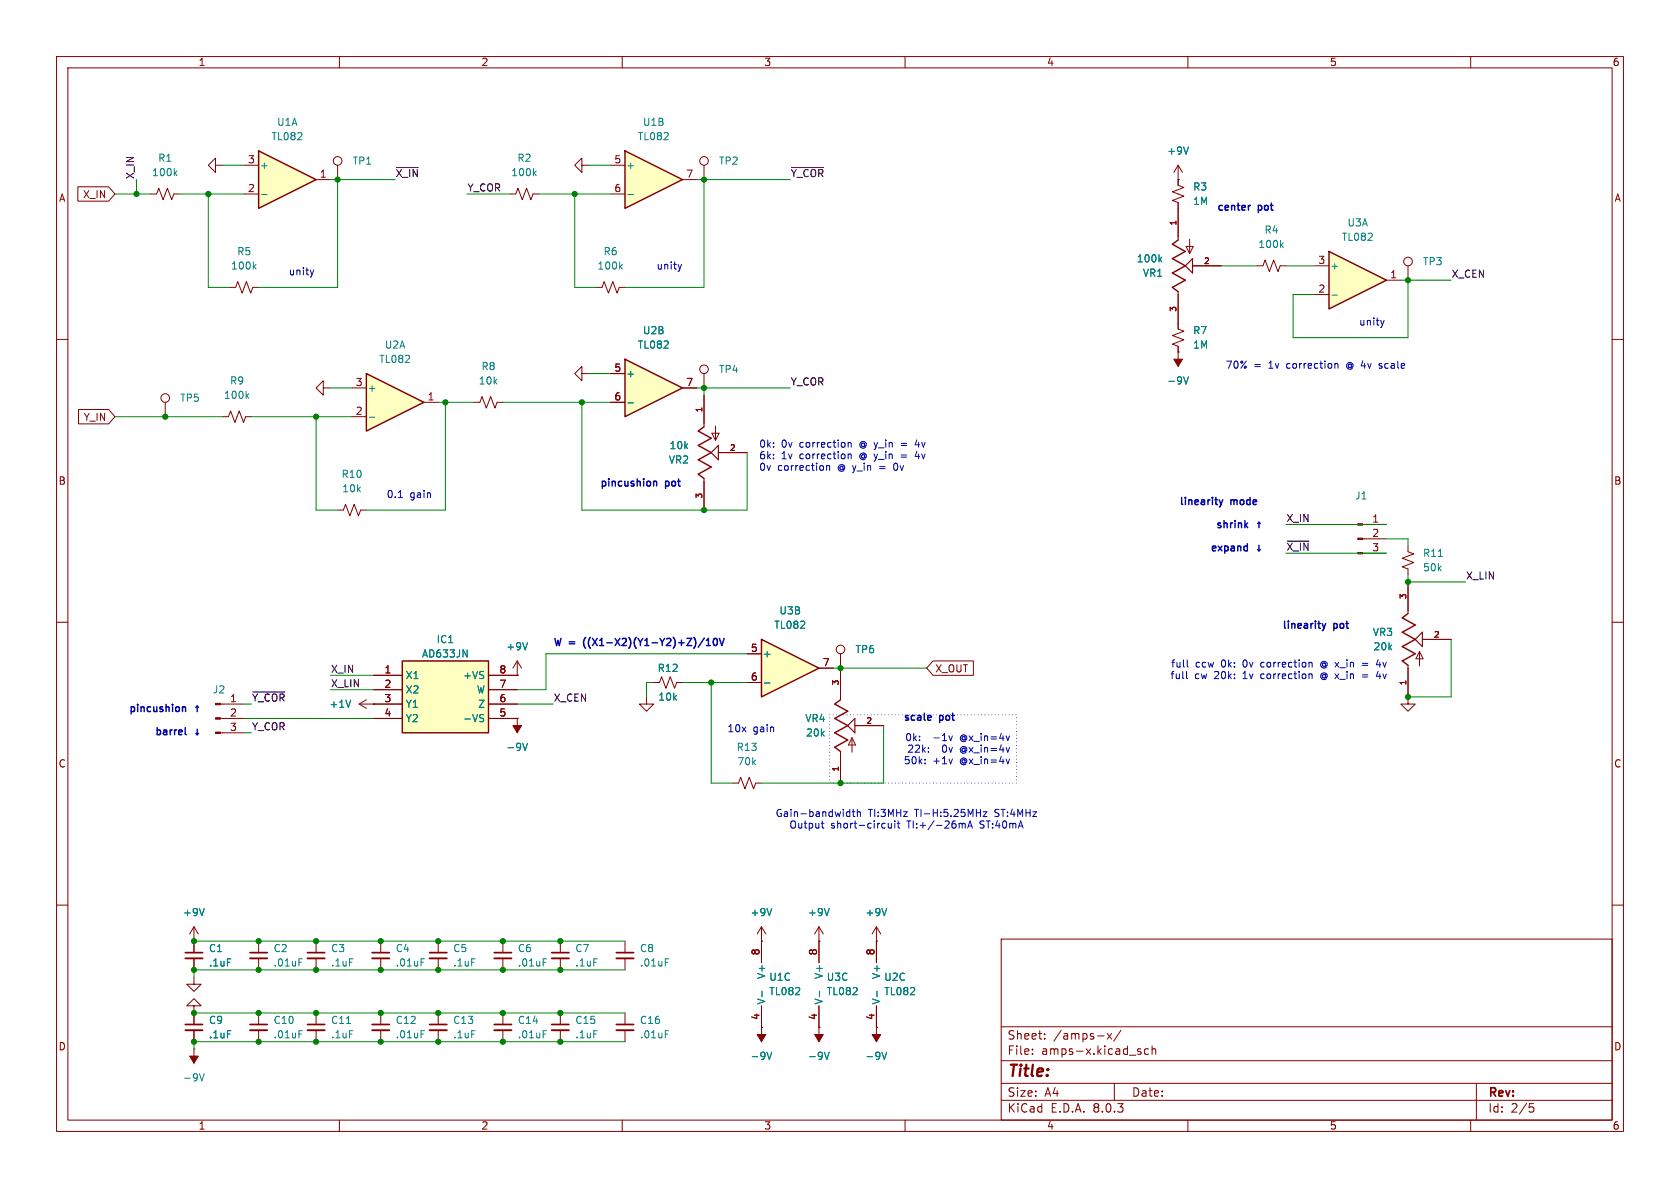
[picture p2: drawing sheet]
<svg xmlns="http://www.w3.org/2000/svg" width="297mm" height="210mm" viewBox="0 0 297 210" stroke-linecap="round" stroke-linejoin="round" font-family="sans-serif">
<g fill="none" stroke="#840000" stroke-width=".18">
<path d="M10 10h277v190h-277zM12 12h273v186h-273zM60 10v2M110 10v2M160 10v2M210 10v2M260 10v2M10 60h2M105.4 50.8h1l.4-1 .8 2 .7-2 .8 2 .4-1h1M285 60h2M10 110h2M91.4 119.4h.1"/>
<path d="M91.4 116.8l-.7 1.3M91.4 116.8v2.6M91.4 116.8l.8 1.3M285 110h2M91.4 127h.1M91.4 127v2.5M10 160h2M285 160h2M88.9 166.4v2M88.9 169.4v2.1M88.9 179.1v2M99.1 166.4v2"/>
<path d="M99.1 169.4v2.1M99.1 179.1v2M134.6 166.4h.1M134.6 163.8v6.4M134.6 177.8v6.4M134.6 163.8l-.7 1.3M134.6 163.8l.8 1.3M144.8 166.4h.1M144.8 163.8v6.4M144.8 177.8v6.4M144.8 163.8l-.8 1.3M144.8 163.8l.7 1.3"/>
<path d="M154.9 166.4h.1M154.9 163.8v6.4M154.9 177.8v6.4M154.9 163.8l-.7 1.3M154.9 163.8l.8 1.3M177 166h108v32h-108zM60 198v2M88.9 182.1v2.1M99.1 182.1v2.1M110 198v2M134.6 181.6h.1M144.8 181.6h.1"/>
<path d="M154.9 181.6h.1M160 198v2M177 194.5h108M177 191.5h108M177 187.5h108M177 181.5h108M182.5 186.3v.1M182.5 185.5v.1M184.7 183.6v.1M184.7 182.8v.1M194 183.1h1.2M195.7 182.7l.8 1"/>
<path d="M196.5 182.7l-.8 1M197 191.5v3M198.2 182.1l-1.3 2M201.3 185.9l.4 .1v.2l-.2 .2h-.3M201.3 185.4l.4 .1M203 185.5l-.4-.1-.3 .3v.4l.2 .2h.5M203.7 185.5l.2-.1 .3 .1 .1 .9M203.7 184.9v1.5M210 198v2M260 198v2M261 191.5v6.5M270.4 195.1h.7"/>
<path d="M270.5 195.7h.4l.3 .3-.2 .5-.5 .1"/>
</g>
<g fill="none" stroke="#008484" stroke-width=".18">
<path d="M109.7 47.1l.3 .5M110 46.7l-.4 .5M93.3 113.6l-.5 1.3M92.4 131.4l.4 1.3 .5-1.3M96 169.5h.6M134.7 175.2v1M136.4 160.6l-.4 1.3M144.9 175.2v1M146.6 160.6l-.4 1.3M155 175.2v1M156.8 160.6l-.5 1.3M96 182.2h.6"/>
<path d="M135.6 186l.4 1.3 .4-1.3M145.7 186l.5 1.3 .4-1.3M155.9 186l.4 1.3 .5-1.3"/>
</g>
<path d="M87.4 169.4h3M97.5 169.4h3.1M87.4 182.1h3M97.5 182.1h3.1" fill="none" stroke="#840000" stroke-width=".33"/>
<path d="M87.4 168.4h3M97.5 168.4h3.1M87.4 181.1h3M97.5 181.1h3.1" fill="none" stroke="#840000" stroke-width=".3"/>
<g fill="#840000" stroke="#840000" stroke-width=".18">
<path d="M154.2 182.9h1.5l-.8 1.3z"/>
<path d="M144 182.9h1.5l-.7 1.3z"/>
<path d="M133.9 182.9h1.5l-.8 1.3z"/>
<path d="M90.7 128.3h1.5l-.8 1.2z"/>
</g>
<path d="M71.1 116.8h15.3v12.7h-15.3z" fill="#ffffc2"/>
<path d="M71.1 116.8h15.3v12.7h-15.3z" fill="none" stroke="#840000" stroke-width=".25"/>
<g fill="none" stroke="#840000" stroke-width=".18">
<path d="M66 119.4h5.1M86.4 119.4h5M66 121.9h5.1M66 124.5h5.1M66 127h5.1M86.4 121.9h5M86.4 124.5h5M86.4 127h5M114.3 123.2v1.3h1.3l-1.3 1.2-1.3-1.2h1.3M110.5 166.4v2M110.5 169.4v2.1M110.5 179.1v2"/>
<path d="M110.5 182.1v2.1"/>
</g>
<path d="M81.9 114.9l.7 1.2v-1.2M85 126.9l.4 .1 .1 .3-.2 .3h-.3M85 126.3l.5 .1M117.6 169.5h.6M117.6 182.2h.6" fill="none" stroke="#008484" stroke-width=".18"/>
<path d="M109 169.4h3M109 182.1h3" fill="none" stroke="#840000" stroke-width=".33"/>
<path d="M109 168.4h3M109 181.1h3" fill="none" stroke="#840000" stroke-width=".3"/>
<path d="M45.7 26.7l10.2 5.1-10.2 5z" fill="#ffffc2"/>
<path d="M45.7 26.7l10.2 5.1-10.2 5z" fill="none" stroke="#840000" stroke-width=".25"/>
<path d="M38.1 29.2v-1.3l-1.3 1.3 1.3 1.3v-1.3h1.3M43.2 34.3h2.5M43.2 29.2h2.5M55.9 31.8h2.5M102.9 66v-1.2l-1.3 1.2 1.3 1.3v-1.3h1.2M115.6 120.7h1l.4-1.1 .7 2.1 .8-2.1 .8 2.1 .3-1h1" fill="none" stroke="#840000" stroke-width=".18"/>
<path d="M46.2 34.4h1" fill="none" stroke="#008484" stroke-width=".18"/>
<path d="M64.8 66l10.1 5.1-10.1 5.1z" fill="#ffffc2"/>
<path d="M64.8 66l10.1 5.1-10.1 5.1z" fill="none" stroke="#840000" stroke-width=".25"/>
<g fill="none" stroke="#840000" stroke-width=".18">
<path d="M26.7 34.3h1l.4-1 .7 2 .8-2 .8 2 .3-1h1M59.7 29.2v2.6M124.5 29.2v2.6M40.6 50.8h1.1l.3-1 .8 2 .8-2 .7 2 .4-1h1M222.2 47h1.1l.3-1 .8 2 .8-2 .7 2 .4-1h1M29.2 71.1v2.6M39.4 73.7h1l.4-1.1 .7 2.1 .8-2.1 .8 2.1 .3-1h1M57.1 68.6v-1.3l-1.2 1.3 1.2 1.3v-1.3h1.3M62.2 73.7h2.6M62.2 68.6h2.6M74.9 71.1h2.6M83.8 71.1h1l.4-1 .8 2 .7-2 .8 2 .4-1h1"/>
<path d="M124.5 66v2.6M39 124.5h4.2M39 129.5h4.2M39 127h4.2M63.5 124.5l1.3 .7M63.5 124.5h2.5M64.8 123.7l-1.3 .8M66 124.5h.1M34.3 177.8h1.3l-1.3-1.3-1.3 1.3h1.3v3.3M34.3 172.7v1.3h1.3l-1.3 1.3-1.3-1.3h1.3M34.3 166.4v2M34.3 169.4v2.1"/>
<path d="M45.7 166.4v2M45.7 169.4v2.1M45.7 179.1v2M55.9 166.4v2M55.9 169.4v2.1M67.3 179.1v2M77.5 179.1v2M34.3 185.4h.1M34.3 182.1v2.1M34.3 185.4v2.6M45.7 182.1v2.1M67.3 182.1v2.1"/>
<path d="M77.5 182.1v2.1"/>
<circle cx="59.7" cy="28.4" r=".76"/>
<circle cx="124.5" cy="28.4" r=".76"/>
<circle cx="29.2" cy="70.4" r=".76"/>
<circle cx="124.5" cy="65.3" r=".76"/>
</g>
<g fill="none" stroke="#008484" stroke-width=".18">
<path d="M30.9 30.6l.4 .5M31.3 30.2l-.5 .5M44.9 47.1l.4 .5M45.3 46.7l-.5 .5M226.5 43.3l.4 .5M226.9 42.9l-.5 .5M43.6 69.9l.4 .5M44 69.6l-.5 .5M65.3 73.8h1M62 123.8l-.4 1.2M52.8 169.5h.7M35.3 189.8l.4 1.3 .4-1.3"/>
<path d="M52.8 182.2h.7M74.4 182.2h.6"/>
</g>
<path d="M32.8 169.4h3M44.2 169.4h3M54.4 169.4h3M32.8 182.1h3M44.2 182.1h3M65.8 182.1h3M75.9 182.1h3.1" fill="none" stroke="#840000" stroke-width=".33"/>
<path d="M32.8 168.4h3M44.2 168.4h3M54.4 168.4h3M32.8 181.1h3M44.2 181.1h3M65.8 181.1h3M75.9 181.1h3.1" fill="none" stroke="#840000" stroke-width=".3"/>
<g fill="#840000" stroke="#840000" stroke-width=".18">
<path d="M33.5 186.7h1.6l-.8 1.3z"/>
<path d="M38.1 129.4h.9v.3h-.9z"/>
<path d="M38.1 126.9h.9v.2h-.9z"/>
<path d="M38.1 124.3h.9v.3h-.9z"/>
</g>
<path d="M234.9 44.5l10.2 5-10.2 5.1z" fill="#ffffc2"/>
<path d="M234.9 44.5l10.2 5-10.2 5.1zM124.5 75.4l-1.1 .8 2.3 1.3-2.3 1.2 2.3 1.3-2.3 1.3 2.3 1.3-2.3 1.2 1.1 .8M248.9 108.5l-1 .7 2.3 1.3-2.3 1.3 2.3 1.2-2.3 1.3 2.3 1.3-2.3 1.2 1 .8" fill="none" stroke="#840000" stroke-width=".25"/>
<g fill="none" stroke="#840000" stroke-width=".18">
<path d="M232.4 52.1h2.5M232.4 47h2.5M245.1 49.5h2.5M248.9 47v2.5M124.5 69.9v5.5M125.9 76.6h1.2l-.6 1.3zM126.5 75.3v2.6M59.7 90.2h1l.4-1 .7 2 .8-2 .8 2 .4-1h1M124.5 84.6v5.6M127 80h5.1M240.9 97.8h4.2M240.9 95.3h4.2"/>
<path d="M240.9 92.7h4.2M148.6 115.6v2.5M248.9 117.6v6.9h1.3l-1.3 1.2-1.3-1.2h1.3M248.9 102.9v5.6M251 115.2v2.5M251 115.2l.6 1.3h-1.3zM251.5 113h5M55.9 179.1v2M67.3 166.4v2M67.3 169.4v2.1M77.5 166.4v2M77.5 169.4v2.1"/>
<path d="M55.9 182.1v2.1"/>
<circle cx="248.9" cy="46.2" r=".76"/>
<circle cx="148.6" cy="114.8" r=".76"/>
</g>
<path d="M235.5 52.2h.9M74.4 169.5h.6M61.3 180.9h.7" fill="none" stroke="#008484" stroke-width=".18"/>
<path d="M65.8 169.4h3M75.9 169.4h3.1M54.4 182.1h3" fill="none" stroke="#840000" stroke-width=".33"/>
<path d="M65.8 168.4h3M75.9 168.4h3.1M54.4 181.1h3" fill="none" stroke="#840000" stroke-width=".3"/>
<path d="M125.7 80l1.3-1.3v2.6zM250.2 113l1.3-1.2v2.5z" fill="none" stroke="#840000" stroke-width=".2"/>
<g fill="#840000" stroke="#840000" stroke-width=".18">
<path d="M240 97.7h.9v.2h-.9z"/>
<path d="M240 95.1h.9v.3h-.9z"/>
<path d="M240 92.6h.9v.2h-.9z"/>
</g>
<path d="M134.6 113l10.2 5.1-10.2 5.1z" fill="#ffffc2"/>
<path d="M134.6 113l10.2 5.1-10.2 5.1z" fill="none" stroke="#840000" stroke-width=".25"/>
<path d="M132.1 115.6h2.5M144.8 118.1h2.5M132.1 120.7h2.5" fill="none" stroke="#840000" stroke-width=".18"/>
<path d="M135.1 120.7h1" fill="none" stroke="#008484" stroke-width=".18"/>
<path d="M110.5 63.5l10.1 5.1-10.1 5.1z" fill="#ffffc2"/>
<path d="M110.5 63.5l10.1 5.1-10.1 5.1z" fill="none" stroke="#840000" stroke-width=".25"/>
<path d="M90.2 34.3h1l.4-1 .7 2 .8-2 .8 2 .3-1h1M102.9 29.2v-1.3l-1.3 1.3 1.3 1.3v-1.3h1.2M107.9 66h2.6M107.9 71.1h2.6M120.6 68.6h2.6" fill="none" stroke="#840000" stroke-width=".18"/>
<path d="M94.4 30.6l.4 .5M94.8 30.2l-.5 .5M111 71.2h1" fill="none" stroke="#008484" stroke-width=".18"/>
<path d="M110.5 26.7l10.1 5.1-10.1 5z" fill="#ffffc2"/>
<path d="M110.5 26.7l10.1 5.1-10.1 5zM208.3 42.4l-1 .8 2.2 1.3-2.2 1.2 2.2 1.3-2.2 1.3 2.2 1.2-2.2 1.3 1 .8M148.6 123.7l-1 .8 2.3 1.2-2.3 1.3 2.3 1.3-2.3 1.2 2.3 1.3-2.3 1.3 1 .7" fill="none" stroke="#840000" stroke-width=".25"/>
<g fill="none" stroke="#840000" stroke-width=".18">
<path d="M13.8 33h5.4l1.1 1.3-1.1 1.3h-5.4zM107.9 29.2h2.6M107.9 34.3h2.6M120.6 31.8h2.6M208.3 31.8h.1M208.3 29.2v3.6l1 .3-2 .8 2 .8-2 .7 1 .4v6.6M208.3 29.2l-.8 1.3M208.3 29.2l.7 1.3M208.3 51.6v6.6l1 .3-2 .8 2 .8-2 .7 1 .4v3.6M209.7 43.6h1.2l-.6 1.2zM210.3 42.3v2.5M210.8 47h5.1"/>
<path d="M13.9 72.4h5.3l1.1 1.3-1.1 1.2h-5.3zM107.9 66h2.6M107.9 71.1h2.6M120.6 68.6h2.6M124.5 69.9v5M208.3 62.2h.1M124.5 85.1v5.1M127 80h5.1M248.9 96.5v1l1 .4-2 .8 2 .7-2 .8 1 .4v1M66 119.4h5.1M86.4 119.4h5M91.4 119.4h.1"/>
<path d="M132.1 115.6h2.5M144.8 118.1h2.5M148.6 115.6v8.1M164.9 116.8h7.2v2.6h-7.2l-1.1-1.3zM248.9 102.9v5.1M248.9 118.1v5.1M251.5 113h5M66 124.5h.1M66 121.9h5.1M66 124.5h5.1M66 127h5.1M86.4 121.9h5"/>
<path d="M86.4 124.5h5M86.4 127h5M91.4 127h.1M115.6 120.7h1M119.6 120.7h1M129.5 138.4h1.1l.3-1 .8 2 .8-2 .7 2 .4-1h1M132.1 120.7h2.5M148.6 132.8v5.6M150.6 130.4v2.6M150.6 130.4l.7 1.3h-1.3zM151.1 128.3h5.1M34.3 166.4h.1"/>
<path d="M34.3 163.8l-.8 1.3M34.3 163.8v4.6M34.3 169.4v2.1M34.3 179.1v2M34.3 163.8l.8 1.3M134.6 166.4h.1M134.6 166.4v3.8M134.6 177.8v3.8M144.8 166.4h.1M144.8 166.4v3.8M144.8 177.8v3.8M154.9 166.4h.1"/>
<path d="M154.9 166.4v3.8M154.9 177.8v3.8M34.3 182.1v2.1M134.6 181.6h.1M144.8 181.6h.1M154.9 181.6h.1"/>
</g>
<g fill="none" stroke="#008484" stroke-width=".18">
<path d="M111 34.4h1M210.1 26l-.4 1.2M205 45.8l.4 .5M205.4 45.5l-.5 .4M111 71.2h1M209.2 66.6l.5 1.3 .4-1.3M254.3 98.4h.7M81.9 114.9l.7 1.2v-1.2M93.3 113.6l-.5 1.3M62 123.8l-.4 1.2M85 126.9l.4 .1 .1 .3-.2 .3h-.3M85 126.3l.5 .1"/>
<path d="M92.4 131.4l.4 1.3 .5-1.3M135.1 120.7h1M36.1 160.6l-.4 1.3M134.7 175.2v1M136.4 160.6l-.4 1.3M144.9 175.2v1M146.6 160.6l-.4 1.3M155 175.2v1M156.8 160.6l-.5 1.3M135.6 186l.4 1.3 .4-1.3M145.7 186l.5 1.3 .4-1.3M155.9 186l.4 1.3 .5-1.3"/>
</g>
<path d="M207.5 63.5h1.5l-.7 1.3z" fill="#840000" stroke="#840000" stroke-width=".18"/>
<path d="M209.5 47l1.3-1.3v2.6zM151.1 127v2.5l-1.2-1.2z" fill="none" stroke="#840000" stroke-width=".2"/>
<path d="M70.1 29.6h3.8M139.9 29.6h5.7M227.6 95.7h3.8M44.7 122.3h5.6" fill="none" stroke="#000" stroke-width=".18"/>
<g fill="none" stroke="#0000c2" stroke-width=".18">
<path d="M55.5 47.7l-.3 .9M120.5 46.7l-.3 .9M244.7 56.6l-.3 .9M149.9 78.2v.9M149.9 78.3l.2-.1 .3 .1 .1 .8M159.3 78.4h1M159.3 78.8h1M162.1 77.7l-.3 .9h.8M162.1 79.8l-.3 .9h.8M236 64.4l.2-.1h.3v.8M238.2 64.3a.58 .58 0 0 0 0 .8M243.8 65l.4 .1"/>
<path d="M244.2 64.3l-.4 .1v.2l.4 .1M70.4 88h.8M146.1 82.3v.8M146.1 82.4l.2-.1 .3 .1 .1 .7M149.9 80.3v.8M149.9 80.4l.2-.1h.3l.1 .8M158 82.4l.2 .7M159.3 80.4h1M159.3 80.8h1M209.8 118.7v1.1l.1 .2M209.9 116.7v1l.2 .2M231.6 117.1l.4 .2v.6"/>
<path d="M231.6 119.1l.4 .2v.7M233.8 117a.59 .59 0 0 0-.3 .5 .59 .59 0 0 0 .3 .5M233.8 119a.59 .59 0 0 0-.3 .5 .59 .59 0 0 0 .3 .6M240.8 117.3h1M240.8 117.6h1M240.8 119.3h1M240.8 119.7h1M243.6 116.6l-.3 .9h.8M243.6 118.6l-.3 .9h.8M243.9 117.1v.8M243.9 119.1v.9M163.5 134.9v.1"/>
<path d="M163.5 134.2v.2M164.1 132.9v.1M164.1 132.2v.1M168.4 130.1l-.3 .8M178.5 134.2l-.3 .8M145.2 145.5h.5M145.4 145.1v1.1l.3 .2M149.9 143.5l.3 .1M150.2 143.1v1.2M150.2 144.3h-.3M150.7 143.5h.4M150.8 143.1v1.1l.3 .1"/>
<path d="M151.6 143.6l.1-.1 .3 .1 .1 .7M151.6 143.1v1.2M157 145.5l.1 .8 .3 .1 .2-.1M157.6 145.5v.9M158.2 145.5v.9M158.6 145.5h.5M158.8 145.1v1.1l.3 .2M169.7 145.5l.4 .2M170.1 145.7l.2-.2 .3 .1v.8M170.1 145.7v.7M171.1 146.4l.4-1.3 .4 1.3M171.2 146h.6"/>
<path d="M173.8 143.5h.7l-.7 .8h.7"/>
</g>
<g fill="none" stroke="#0000c2" stroke-width=".25">
<path d="M221.1 36.3l-.3 .1M115.7 85.1l.4 .2v.6M215.6 88.4l.3 .8M215.9 89.2l-.3 .4M216.2 88.4l-.3 .8M220.4 96.5l.1 .1M220.5 96.1v1.3M220.5 97.3l-.1 .1M103.5 112.7a1.46 1.46 0 0 0 0 1.9M104.4 112.7a1.46 1.46 0 0 0 0 1.9M104.7 112.8l.9 1.3M105.6 112.8l-.9 1.3"/>
<path d="M106 114.1h.7M106 113.2l.4-.4v1.3M107.3 113.6h1M108.7 112.8l.9 1.3M109.6 112.8l-.9 1.3M110 113l.5-.2 .2 .4-.8 .9h.8M111.2 112.7a1.46 1.46 0 0 1 0 1.9M112.5 112.7a1.46 1.46 0 0 0 0 1.9M112.8 112.8l.4 .7M113.2 113.5v.6M113.6 112.8l-.4 .7M114 114.1h.7"/>
<path d="M114 113.2l.4-.4v1.3M115.3 113.6h.9M116.7 112.8l.4 .7M117.1 113.5v.6M117.5 112.8l-.4 .7M117.9 113l.5-.2 .2 .4-.8 .9h.8M119 112.7a1.46 1.46 0 0 1 0 1.9M120 113.6h1M120.5 113.1v1M121.4 112.8h.9l-.9 1.3h.9M122.6 112.7a1.46 1.46 0 0 1 0 1.9M124.5 112.8l-1.1 1.6"/>
<path d="M124.9 114.1h.7M124.9 113.2l.3-.4v1.3M126.2 113l.2-.2a.68 .68 0 0 1 .4 .7 .68 .68 0 0 1-.4 .6l-.2-.1-.1-.4zM127.2 112.8l.4 1.3 .4-1.3M233.8 110.2l.3 .9M234.1 111.1l-.2 .3M234.4 110.2l-.3 .9M32.4 124.9l.4 .2v.7M32.7 128.6v1.1l.2 .2M164.5 126.5l.1 .3-.6 .1"/>
</g>
<path d="M146.7 126.4h33v12h-33z" fill="none" stroke="#0000c2" stroke-width=".18" stroke-dasharray="0 .6"/>
<g fill="none" stroke="#008400" stroke-width=".18">
<path d="M20.3 34.3h6.4M24.1 31.8v2.5M31.7 34.3h11.5M36.8 34.3v16.5h3.8M39.4 29.2h3.8M58.4 31.8h11.4M59.7 31.8v19h-14M82.5 34.3h7.7M95.2 34.3h12.7M101.6 34.3v16.5h3.8M104.1 29.2h3.8M123.2 31.8h16.5"/>
<path d="M124.5 31.8v19h-14M215.9 47h6.3M227.3 47h5.1M247.6 49.5h8.9M248.9 49.5v10.2h-20.3v-7.6h3.8M20.3 73.7h19.1M44.4 73.7h17.8M55.9 73.7v16.5h3.8M58.4 68.6h3.8M77.5 71.1h6.3M78.7 71.1v19.1h-13.9M88.9 71.1h19"/>
<path d="M102.9 71.1v19.1h29.2v-10.2M104.1 66h3.8M123.2 68.6h16.5M124.5 68.6v1.3M227.3 97.8h17.8M227.3 92.7h17.8M245.1 95.3h3.8v1.2M58.4 119.4h7.6M132.1 115.6h-35.6v6.3h-5.1M147.3 118.1h16.5M248.9 101.6v1.3h10.2M256.5 113v10.2h-7.6"/>
<path d="M43.2 127h22.8M43.2 124.5h1.2M43.2 129.5h1.2M58.4 121.9h7.6M91.4 124.5h6.4M115.6 120.7h-1.3v2.5M120.6 120.7h11.5M125.7 120.7v17.7h3.8M156.2 128.3v10.1h-21.6M34.3 179.1h76.2M34.3 166.4h76.2M110.5 171.5h-76.2v1.2"/>
<path d="M110.5 184.2h-76.2v1.2"/>
</g>
<g fill="#008400" stroke="#008400" stroke-width=".18">
<circle cx="88.9" cy="184.2" r=".46"/>
<circle cx="88.9" cy="179.1" r=".46"/>
<circle cx="88.9" cy="166.4" r=".46"/>
<circle cx="88.9" cy="171.5" r=".46"/>
<circle cx="99.1" cy="166.4" r=".46"/>
<circle cx="55.9" cy="184.2" r=".46"/>
<circle cx="45.7" cy="184.2" r=".46"/>
<circle cx="45.7" cy="179.1" r=".46"/>
<circle cx="55.9" cy="179.1" r=".46"/>
<circle cx="55.9" cy="166.4" r=".46"/>
<circle cx="67.3" cy="166.4" r=".46"/>
<circle cx="67.3" cy="171.5" r=".46"/>
<circle cx="34.3" cy="179.1" r=".46"/>
<circle cx="34.3" cy="184.2" r=".46"/>
<circle cx="67.3" cy="184.2" r=".46"/>
<circle cx="77.5" cy="184.2" r=".46"/>
<circle cx="77.5" cy="179.1" r=".46"/>
<circle cx="67.3" cy="179.1" r=".46"/>
<circle cx="45.7" cy="171.5" r=".46"/>
<circle cx="55.9" cy="171.5" r=".46"/>
<circle cx="34.3" cy="171.5" r=".46"/>
<circle cx="77.5" cy="171.5" r=".46"/>
<circle cx="77.5" cy="166.4" r=".46"/>
<circle cx="124.5" cy="90.2" r=".46"/>
<circle cx="125.7" cy="120.7" r=".46"/>
<circle cx="124.5" cy="68.6" r=".46"/>
<circle cx="148.6" cy="118.1" r=".46"/>
<circle cx="148.6" cy="138.4" r=".46"/>
<circle cx="45.7" cy="166.4" r=".46"/>
<circle cx="34.3" cy="166.4" r=".46"/>
<circle cx="55.9" cy="73.7" r=".46"/>
<circle cx="102.9" cy="71.1" r=".46"/>
<circle cx="78.7" cy="71.1" r=".46"/>
<circle cx="124.5" cy="31.8" r=".46"/>
<circle cx="101.6" cy="34.3" r=".46"/>
<circle cx="248.9" cy="102.9" r=".46"/>
<circle cx="248.9" cy="49.5" r=".46"/>
<circle cx="248.9" cy="123.2" r=".46"/>
<circle cx="29.2" cy="73.7" r=".46"/>
<circle cx="24.1" cy="34.3" r=".46"/>
<circle cx="59.7" cy="31.8" r=".46"/>
<circle cx="36.8" cy="34.3" r=".46"/>
<circle cx="99.1" cy="184.2" r=".46"/>
<circle cx="99.1" cy="179.1" r=".46"/>
<circle cx="99.1" cy="171.5" r=".46"/>
</g>
<text font-size="2.8" fill="#840000" x="178" y="190.9">Title:</text>
<g font-size="2.1" fill="#840000">
<text x="178" y="184">Sheet:</text>
<text x="186.2" y="184">/amps-x/</text>
<text x="178" y="186.7">File:</text>
<text x="184.1" y="186.7">amps-x.kicad_sch</text>
<text x="178" y="196.9">KiCad</text>
<text x="178" y="194.1">Size:</text>
<text x="184.7" y="194.1">A4</text>
<text x="185.7" y="196.9">E.D.A.</text>
<text x="193.3" y="196.9">8.0.3</text>
<text x="200" y="194.1">Date:</text>
<text x="263" y="194.3">Rev:</text>
<text x="263" y="196.9">Id:</text>
<text x="267.1" y="196.9">2/5</text>
</g>
<g font-size="1.8" fill="#840000">
<text x="35" y="11.9">1</text>
<text x="85" y="11.9">2</text>
<text x="135" y="11.9">3</text>
<text x="185" y="11.9">4</text>
<text x="235" y="11.9">5</text>
<text x="285" y="11.9">6</text>
<text x="43.7" y="29">3</text>
<text x="108.5" y="29">5</text>
<text x="10.3" y="35.9">A</text>
<text x="14.6" y="35.2">X_IN</text>
<text x="43.7" y="34">2</text>
<text x="56.4" y="31.5">1</text>
<text x="108.5" y="34">6</text>
<text x="121.2" y="31.5">7</text>
<text x="285.3" y="35.9">A</text>
<text x="233" y="46.7">3</text>
<text x="233" y="51.8">2</text>
<text x="245.7" y="49.3">1</text>
<text x="108.5" y="65.8">5</text>
<text x="62.8" y="68.3">3</text>
<text x="75.5" y="70.9">1</text>
<text x="108.5" y="70.9">6</text>
<text x="121.2" y="68.3">7</text>
<text x="14.7" y="74.6">Y_IN</text>
<text x="62.8" y="73.4">2</text>
<text x="10.3" y="85.9">B</text>
<text x="285.3" y="85.9">B</text>
<text x="242.5" y="92.5">1</text>
<text x="242.5" y="95">2</text>
<text x="242.5" y="97.5">3</text>
<text x="67.9" y="119.1">1</text>
<text x="88.2" y="119.1">8</text>
<text x="132.6" y="115.3">5</text>
<text x="145.3" y="117.9">7</text>
<text x="165.3" y="119.1">X_OUT</text>
<text x="40.6" y="124.2">1</text>
<text x="67.9" y="121.7">2</text>
<text x="67.9" y="124.2">3</text>
<text x="88.2" y="124.2">6</text>
<text x="88.2" y="121.7">7</text>
<text x="132.6" y="120.4">6</text>
<text x="40.6" y="126.7">2</text>
<text x="40.6" y="129.3">3</text>
<text x="67.9" y="126.7">4</text>
<text x="88.2" y="126.7">5</text>
<text x="10.3" y="135.9">C</text>
<text x="285.3" y="135.9">C</text>
<text x="134.4" y="169" transform="rotate(-90 134.4 169)">8</text>
<text x="144.5" y="169" transform="rotate(-90 144.5 169)">8</text>
<text x="154.7" y="169" transform="rotate(-90 154.7 169)">8</text>
<text x="10.3" y="185.9">D</text>
<text x="134.4" y="180.4" transform="rotate(-90 134.4 180.4)">4</text>
<text x="144.5" y="180.4" transform="rotate(-90 144.5 180.4)">4</text>
<text x="154.7" y="180.4" transform="rotate(-90 154.7 180.4)">4</text>
<text x="285.3" y="185.9">D</text>
<text x="35" y="199.9">1</text>
<text x="85" y="199.9">2</text>
<text x="135" y="199.9">3</text>
<text x="185" y="199.9">4</text>
<text x="235" y="199.9">5</text>
<text x="285" y="199.9">6</text>
</g>
<g font-size="1.8" fill="#008484">
<text x="48.9" y="22.5">U1A</text>
<text x="113.6" y="22.5">U1B</text>
<text x="27.9" y="28.8">R1</text>
<text x="47.9" y="25">TL082</text>
<text x="62.2" y="29.3">TP1</text>
<text x="91.4" y="28.8">R2</text>
<text x="112.7" y="25">TL082</text>
<text x="127" y="29.3">TP2</text>
<text x="206.2" y="27.5">+9V</text>
<text x="26.8" y="31.3">100k</text>
<text x="45.8" y="30.1">+</text>
<text x="90.3" y="31.3">100k</text>
<text x="110.6" y="30.1">+</text>
<text x="210.8" y="33.9">R3</text>
<text x="210.8" y="36.4">1M</text>
<text x="223.4" y="41.5">R4</text>
<text x="238.1" y="40.2">U3A</text>
<text x="40.7" y="47.9">100k</text>
<text x="41.8" y="45.3">R5</text>
<text x="105.5" y="47.9">100k</text>
<text x="106.6" y="45.3">R6</text>
<text x="200.9" y="46.6">100k</text>
<text x="222.4" y="44">100k</text>
<text x="235.1" y="47.9">+</text>
<text x="237.1" y="42.8">TL082</text>
<text x="251.5" y="47.1">TP3</text>
<text x="202" y="49.1">VR1</text>
<text x="113.6" y="59.3">U2B</text>
<text x="210.8" y="59.3">R7</text>
<text x="66.9" y="64.4">TL082</text>
<text x="67.9" y="61.8">U2A</text>
<text x="85" y="65.6">R8</text>
<text x="112.7" y="61.8">TL082</text>
<text x="210.8" y="61.8">1M</text>
<text x="31.8" y="71.2">TP5</text>
<text x="39.5" y="70.7">100k</text>
<text x="40.6" y="68.2">R9</text>
<text x="64.9" y="69.4">+</text>
<text x="84.5" y="68.2">10k</text>
<text x="110.6" y="66.9">+</text>
<text x="127" y="66.1">TP4</text>
<text x="206.2" y="68.2">-9V</text>
<text x="118.1" y="82.1">VR2</text>
<text x="118.3" y="79.6">10k</text>
<text x="60.3" y="84.7">R10</text>
<text x="60.4" y="87.2">10k</text>
<text x="239.5" y="88.5">J1</text>
<text x="251.5" y="101.2">50k</text>
<text x="251.5" y="98.7">R11</text>
<text x="77.1" y="113.9">IC1</text>
<text x="136.8" y="111.4">TL082</text>
<text x="137.7" y="108.8">U3B</text>
<text x="242.6" y="112.6">VR3</text>
<text x="74.5" y="116.4">AD633JN</text>
<text x="89.4" y="115.2">+9V</text>
<text x="116.2" y="119">R12</text>
<text x="134.7" y="116.4">+</text>
<text x="151.1" y="115.7">TP6</text>
<text x="242.7" y="115.2">20k</text>
<text x="37.5" y="122.8">J2</text>
<text x="58.1" y="125.3">+1V</text>
<text x="71.6" y="120.2">X1</text>
<text x="71.6" y="122.8">X2</text>
<text x="71.6" y="125.3">Y1</text>
<text x="81.8" y="120.2">+VS</text>
<text x="84.2" y="122.8">W</text>
<text x="84.4" y="125.3">Z</text>
<text x="116.3" y="124.1">10k</text>
<text x="71.6" y="127.9">Y2</text>
<text x="81.8" y="127.9">-VS</text>
<text x="142.3" y="127.9">VR4</text>
<text x="142.4" y="130.4">20k</text>
<text x="89.4" y="132.9">-9V</text>
<text x="130.1" y="132.9">R13</text>
<text x="130.3" y="135.5">70k</text>
<text x="32.3" y="162.2">+9V</text>
<text x="132.6" y="162.2">+9V</text>
<text x="142.7" y="162.2">+9V</text>
<text x="152.9" y="162.2">+9V</text>
<text x="36.8" y="168.5">C1</text>
<text x="36.8" y="171">.1uF</text>
<text x="48.3" y="168.5">C2</text>
<text x="48.3" y="171">.01uF</text>
<text x="58.4" y="168.5">C3</text>
<text x="58.4" y="171">.1uF</text>
<text x="69.9" y="168.5">C4</text>
<text x="69.9" y="171">.01uF</text>
<text x="80" y="168.5">C5</text>
<text x="80" y="171">.1uF</text>
<text x="91.4" y="168.5">C6</text>
<text x="91.4" y="171">.01uF</text>
<text x="101.6" y="168.5">C7</text>
<text x="101.6" y="171">.1uF</text>
<text x="113" y="168.5">C8</text>
<text x="113" y="171">.01uF</text>
<text x="135.5" y="173.2" transform="rotate(-90 135.5 173.2)">V+</text>
<text x="135.9" y="173.6">U1C</text>
<text x="145.6" y="173.2" transform="rotate(-90 145.6 173.2)">V+</text>
<text x="146.1" y="173.6">U3C</text>
<text x="155.8" y="173.2" transform="rotate(-90 155.8 173.2)">V+</text>
<text x="156.2" y="173.6">U2C</text>
<text x="135.5" y="177.7" transform="rotate(-90 135.5 177.7)">V-</text>
<text x="135.9" y="176.1">TL082</text>
<text x="145.6" y="177.7" transform="rotate(-90 145.6 177.7)">V-</text>
<text x="146.1" y="176.1">TL082</text>
<text x="155.8" y="177.7" transform="rotate(-90 155.8 177.7)">V-</text>
<text x="156.2" y="176.1">TL082</text>
<text x="36.8" y="181.2">C9</text>
<text x="36.8" y="183.7">.1uF</text>
<text x="48.3" y="181.2">C10</text>
<text x="48.3" y="183.7">.01uF</text>
<text x="58.4" y="183.7">.1uF</text>
<text x="58.4" y="181.2">C11</text>
<text x="69.9" y="181.2">C12</text>
<text x="69.9" y="183.7">.01uF</text>
<text x="80" y="183.7">.1uF</text>
<text x="80" y="181.2">C13</text>
<text x="91.4" y="181.2">C14</text>
<text x="91.4" y="183.7">.01uF</text>
<text x="101.6" y="183.7">.1uF</text>
<text x="101.6" y="181.2">C15</text>
<text x="113" y="181.2">C16</text>
<text x="113" y="183.7">.01uF</text>
<text x="32.3" y="191.4">-9V</text>
<text x="132.6" y="187.6">-9V</text>
<text x="142.7" y="187.6">-9V</text>
<text x="152.9" y="187.6">-9V</text>
</g>
<g font-size="1.8">
<text x="23.8" y="31.8" transform="rotate(-90 23.8 31.8)">X_IN</text>
<text x="69.8" y="31.4">~{X_IN}</text>
<text x="82.5" y="33.9">Y_COR</text>
<text x="139.7" y="31.4">~{Y_COR}</text>
<text x="256.5" y="49.2">X_CEN</text>
<text x="139.7" y="68.2">Y_COR</text>
<text x="227.3" y="92.4">X_IN</text>
<text x="227.3" y="97.4">~{X_IN}</text>
<text x="259.1" y="102.5">X_LIN</text>
<text x="58.4" y="119">X_IN</text>
<text x="44.4" y="124.1">~{Y_COR}</text>
<text x="58.4" y="121.6">X_LIN</text>
<text x="97.8" y="124.1">X_CEN</text>
<text x="44.4" y="129.2">Y_COR</text>
</g>
<g font-size="1.8" fill="#0000c2">
<text x="215" y="37.6">center</text>
<text x="222.4" y="37.6">pot</text>
<text x="116" y="47.9">unity</text>
<text x="50.9" y="48.9">unity</text>
<text x="240.2" y="57.8">unity</text>
<text x="216.6" y="65.4">70%</text>
<text x="221.6" y="65.4">=</text>
<text x="224.4" y="65.4">1v</text>
<text x="227.7" y="65.4">correction</text>
<text x="238.5" y="65.4">@ 4v</text>
<text x="244.7" y="65.4">scale</text>
<text x="134.1" y="79.3">0k:</text>
<text x="134.1" y="81.4">6k:</text>
<text x="134.1" y="83.4">0v</text>
<text x="137.5" y="83.4">correction</text>
<text x="138.1" y="79.3">0v</text>
<text x="138.1" y="81.4">1v</text>
<text x="141.5" y="79.3">correction</text>
<text x="141.5" y="81.4">correction</text>
<text x="148.2" y="83.4">@ y_in</text>
<text x="152.3" y="79.3">@ y_in</text>
<text x="152.3" y="81.4">@ y_in</text>
<text x="155.9" y="83.4">=</text>
<text x="158.7" y="83.4">0v</text>
<text x="162.7" y="79.3">4v</text>
<text x="162.7" y="81.4">4v</text>
<text x="68.3" y="88.2">0.1</text>
<text x="72.5" y="88.2">gain</text>
<text x="105.9" y="86.4">pincushion</text>
<text x="117.6" y="86.4">pot</text>
<text x="208.3" y="89.6">linearity</text>
<text x="217.5" y="89.6">mode</text>
<text x="214.7" y="93.7">shrink</text>
<text x="221.9" y="93.7">þÿ!‘</text>
<text x="213.8" y="97.8">expand</text>
<text x="221.9" y="97.8">þÿ!“</text>
<text x="226.5" y="111.5">linearity</text>
<text x="235.8" y="111.5">pot</text>
<text x="97.7" y="114.6">W</text>
<text x="100.6" y="114.6">=</text>
<text x="206.9" y="118.2">full</text>
<text x="211.3" y="118.2">ccw</text>
<text x="216" y="118.2">0k:</text>
<text x="220" y="118.2">0v</text>
<text x="223.4" y="118.2">correction</text>
<text x="234.1" y="118.2">@ x_in</text>
<text x="244.6" y="118.2">4v</text>
<text x="206.8" y="120.3">full</text>
<text x="211.2" y="120.3">cw</text>
<text x="214.8" y="120.3">20k:</text>
<text x="220" y="120.3">1v</text>
<text x="223.4" y="120.3">correction</text>
<text x="234.1" y="120.3">@ x_in</text>
<text x="244.6" y="120.3">4v</text>
<text x="22.5" y="126.2">pincushion</text>
<text x="27.1" y="130.3">barrel</text>
<text x="34.2" y="126.2">þÿ!‘</text>
<text x="34.2" y="130.3">þÿ!“</text>
<text x="128.5" y="129.6">10x</text>
<text x="133.1" y="129.6">gain</text>
<text x="159.6" y="127.8">scale</text>
<text x="159.9" y="131.2">0k:</text>
<text x="165.1" y="131.2">-1v</text>
<text x="166.1" y="127.8">pot</text>
<text x="170" y="131.2">@x_in=4v</text>
<text x="159.7" y="135.3">50k:</text>
<text x="160.3" y="133.3">22k:</text>
<text x="164.9" y="135.3">+1v</text>
<text x="166.7" y="133.3">0v</text>
<text x="169.8" y="135.3">@x_in=4v</text>
<text x="170" y="133.3">@x_in=4v</text>
<text x="137" y="144.6">Gain-bandwidth</text>
<text x="139.5" y="146.7">Output</text>
<text x="146.9" y="146.7">short-circuit</text>
<text x="153.5" y="144.6">TI:3MHz</text>
<text x="160.5" y="146.7">TI:+/-26mA</text>
<text x="161.8" y="144.6">TI-H:5.25MHz</text>
<text x="173.5" y="146.7">ST:40mA</text>
<text x="176.1" y="144.6">ST:4MHz</text>
</g>
<g font-size="1.4" fill="#840000">
<text x="208" y="40" transform="rotate(-90 208 40)">1</text>
<text x="212.7" y="46.7">2</text>
<text x="208" y="55.2" transform="rotate(-90 208 55.2)">3</text>
<text x="124.2" y="73" transform="rotate(-90 124.2 73)">1</text>
<text x="128.9" y="79.8">2</text>
<text x="124.2" y="88.2" transform="rotate(-90 124.2 88.2)">3</text>
<text x="248.7" y="106" transform="rotate(-90 248.7 106)">3</text>
<text x="253.4" y="112.8">2</text>
<text x="148.3" y="121.3" transform="rotate(-90 148.3 121.3)">3</text>
<text x="248.7" y="121.3" transform="rotate(-90 248.7 121.3)">1</text>
<text x="153.1" y="128">2</text>
<text x="148.3" y="136.5" transform="rotate(-90 148.3 136.5)">1</text>
</g>
</svg>
